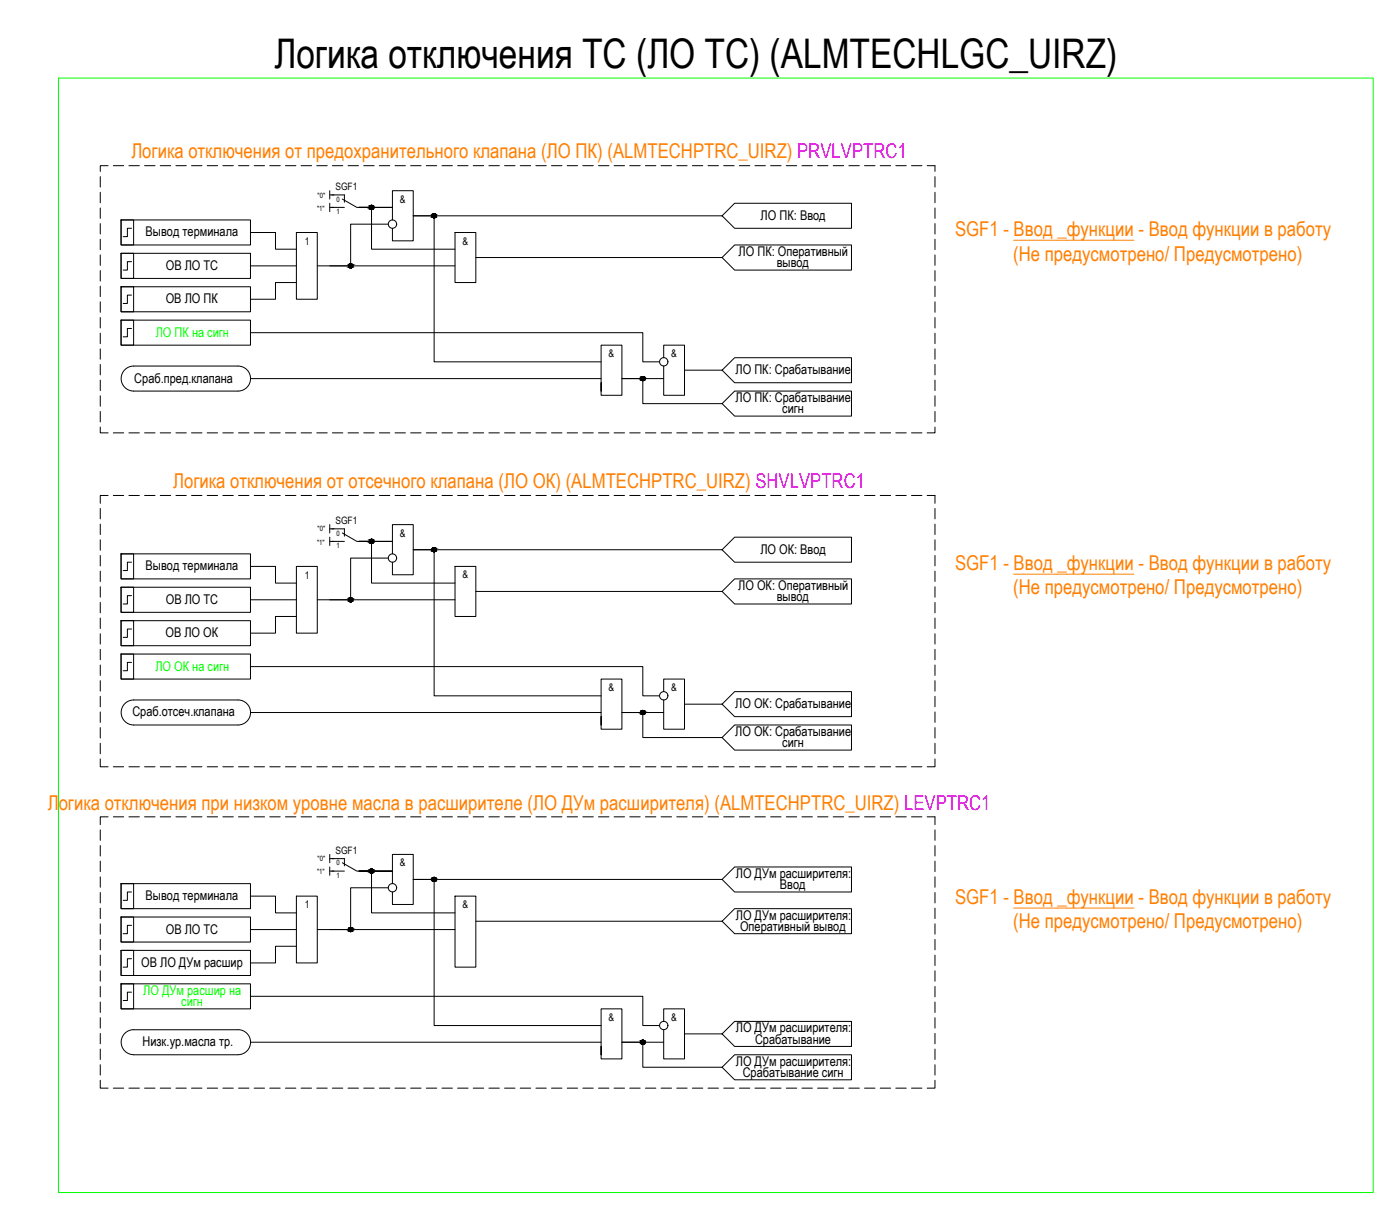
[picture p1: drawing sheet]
<svg xmlns="http://www.w3.org/2000/svg" width="703mm" height="613mm" viewBox="0 0 703 613" stroke-linecap="round" stroke-linejoin="round" font-family="sans-serif">
<!-- layer: 0 -->
<g fill="none" stroke="#000" stroke-width=".5">
<path d="M50 89v5M50 97v5M54 83h-4v3M57 83h5M65 83h5M73 83h5M81 83h5M88 83h6M96 83h5M104 83h5M112 83h5M120 83h5"/>
<path d="M128 83h5M136 83h5M143 83h6M151 83h6M159 83h5M166 96v4M166 98h2M167 83h5M175 83h5M183 83h5M191 83h5M199 83h5"/>
<path d="M206 83h6M214 83h5M222 83h5M230 83h5M238 83h5M246 83h5M254 83h5M261 83h6M269 83h5M277 83h5M285 83h5M293 83h5"/>
<path d="M301 83h5M309 83h5M316 83h6M324 83h6M332 83h5M340 83h5M348 83h5M356 83h5M364 83h5M372 83h5M379 83h6M387 83h5"/>
<path d="M395 83h5M403 83h5M411 83h5M419 83h5M427 83h5M434 83h6M442 83h6M450 83h5M458 83h5M466 83h4v3M470 89v5M470 97v5"/>
<path d="M50 104v6M50 112v6M61 111h6v12h-6zM61 111h65v12h-65zM66 115h-2v4h-2M126 117h12v8h11M149 117h10v33h-10zM166 102v4M166 104h2M180 104h7v21h42M195 113h-19v21h-10M197 111v-15h11v25h-11v-6"/>
<path d="M197 104h-17h17M229 117h10v25h-10zM363 108h-155h10v74h84M363 108l6-6h59v13h-59zM470 104v6M470 112v6M50 120v5M50 128v5M50 136v5M61 127h6v13h-6zM61 127h65v13h-65zM66 131h-2v5h-2"/>
<path d="M126 134h23M159 134h70M239 129h124M363 129l6-6h59v13h-59zM470 120v5M470 128v5M470 136v5M50 144v5M50 152v5M50 160v5M61 144h6v13h-6zM61 144h65v13h-65z"/>
<path d="M66 148h-2v4h-2M149 142h-11v8h-12M470 144v5M470 152v5M470 160v5M50 167v6M50 175v5M61 161h6v12h-6zM61 161h65v12h-65zM66 165h-2v4h-2M126 167h197v15h8M334 180v-7h10v26h-10v-15"/>
<path d="M470 167v6M470 175v5M50 183v5M50 191v5M50 199v5M63 186l2-2h2h53a6 6 0 0 1 6 6 6 6 0 0 1-6 6h-53a6 6 0 0 1-6-3 6 6 0 0 1 2-7zM126 190h176M302 192v7h11v-26h-11v23M334 190h-21h10v13h40M344 186h19M363 186l6-6h59v12h-59zM470 183v5"/>
<path d="M470 191v5M470 199v5M50 215v2h4M50 207v5M57 217h5M65 217h5M73 217h5M81 217h5M88 217h6M96 217h5M104 217h5M112 217h5"/>
<path d="M120 217h5M128 217h5M136 217h5M143 217h6M151 217h6M159 217h5M167 217h5M175 217h5M183 217h5M191 217h5M199 217h5M206 217h6"/>
<path d="M214 217h5M222 217h5M230 217h5M238 217h5M246 217h5M254 217h5M261 217h6M269 217h5M277 217h5M285 217h5M293 217h5M301 217h5"/>
<path d="M309 217h5M316 217h6M324 217h6M332 217h5M340 217h5M348 217h5M356 217h5M363 203l6-7h59v13h-59zM364 217h5M372 217h5M379 217h6M387 217h5"/>
<path d="M395 217h5M403 217h5M411 217h5M419 217h5M427 217h5M434 217h6M442 217h6M450 217h5M458 217h5M470 215v2h-4M470 207v5M50 255v6"/>
<path d="M54 249h-4v4M57 249h5M65 249h5M73 249h5M81 249h5M88 249h6M96 249h5M104 249h5M112 249h5M120 249h5M128 249h5M136 249h5"/>
<path d="M143 249h6M151 249h6M159 249h5M167 249h5M175 249h5M183 249h5M191 249h5M199 249h5M206 249h6M214 249h5M222 249h5M230 249h5"/>
<path d="M238 249h5M246 249h5M254 249h5M261 249h6M269 249h5M277 249h5M285 249h5M293 249h5M301 249h5M309 249h5M316 249h6M324 249h6"/>
<path d="M332 249h5M340 249h5M348 249h5M356 249h5M364 249h5M372 249h5M379 249h6M387 249h5M395 249h5M403 249h5M411 249h5M419 249h5"/>
<path d="M427 249h5M434 249h6M442 249h6M450 249h5M458 249h5M466 249h4v4M470 255v6M50 263v6M50 271v5M50 279v5M61 278h6v13h-6zM61 278h65v13h-65z"/>
<path d="M166 264v4M166 270v4M166 266h2M166 272h2M180 272h7v21h42M197 278v-14h11v25h-11v-7M197 272h-17h17M363 276h-155h10v74h84M363 276l6-6h59v12h-59zM470 263v6M470 271v5M470 279v5"/>
<path d="M50 287v5M50 295v5M61 295h6v13h-6zM61 295h65v13h-65zM66 299h-2v4h-2M66 282h-2v5h-2M126 285h12v8h11M149 285h10v33h-10zM195 280h-19v21h-10M229 285h10v25h-10zM239 297h124M363 297l6-6h59v12h-59z"/>
<path d="M470 287v5M470 295v5M50 303v5M50 311v5M50 318v6M61 312h6v12h-6zM61 312h65v12h-65zM66 316h-2v4h-2M126 301h23M149 310h-11v8h-12M159 301h70M470 303v5"/>
<path d="M470 311v5M470 318v6M50 326v5M50 334v5M61 329h6v12h-6zM61 329h65v12h-65zM66 333h-2v4h-2M126 335h197v15h8M470 326v5M470 334v5M50 342v5M50 350v5"/>
<path d="M50 358v5M63 354l2-2h2h53a6 6 0 0 1 6 6 6 6 0 0 1-6 6h-53a6 6 0 0 1-6-4 6 6 0 0 1 2-6zM126 358h176M334 347v-6h10v25h-10v-14M334 358h-21h10v13h40M344 354h19M363 354l6-7h59v13h-59zM470 342v5M470 350v5M470 358v5M50 366v5M50 373v6"/>
<path d="M302 360v6h11v-25h-11v23M363 371l6-7h59v13h-59zM470 366v5M470 373v6M50 381v4h4M57 385h5M65 385h5M73 385h5M81 385h5M88 385h6M96 385h5M104 385h5"/>
<path d="M112 385h5M120 385h5M128 385h5M136 385h5M143 385h6M151 385h6M159 385h5M167 385h5M175 385h5M183 385h5M191 385h5M199 385h5"/>
<path d="M206 385h6M214 385h5M222 385h5M230 385h5M238 385h5M246 385h5M254 385h5M261 385h6M269 385h5M277 385h5M285 385h5M293 385h5"/>
<path d="M301 385h5M309 385h5M316 385h6M324 385h6M332 385h5M340 385h5M348 385h5M356 385h5M364 385h5M372 385h5M379 385h6M387 385h5"/>
<path d="M395 385h5M403 385h5M411 385h5M419 385h5M427 385h5M434 385h6M442 385h6M450 385h5M458 385h5M470 381v4h-4M50 417v5M54 410h-4v4"/>
<path d="M57 410h5M65 410h5M73 410h5M81 410h5M88 410h6M96 410h5M104 410h5M112 410h5M120 410h5M128 410h5M136 410h5M143 410h6"/>
<path d="M151 410h6M159 410h5M167 410h5M175 410h5M183 410h5M191 410h5M199 410h5M206 410h6M214 410h5M222 410h5M230 410h5M238 410h5"/>
<path d="M246 410h5M254 410h5M261 410h6M269 410h5M277 410h5M285 410h5M293 410h5M301 410h5M309 410h5M316 410h6M324 410h6M332 410h5"/>
<path d="M340 410h5M348 410h5M356 410h5M364 410h5M372 410h5M379 410h6M387 410h5M395 410h5M403 410h5M411 410h5M419 410h5M427 410h5"/>
<path d="M434 410h6M442 410h6M450 410h5M458 410h5M466 410h4v4M470 417v5M50 425v5M50 433v5M166 429v4M166 436v4M166 431h2M166 438h2"/>
<path d="M180 438h7v21h42M197 438h-17h17M470 425v5M470 433v5M50 441v5M50 448v6M50 456v6M61 444h6v13h-6zM61 444h65v13h-65zM66 448h-2v4h-2M126 450h12v9h11M149 450h10v34h-10z"/>
<path d="M195 446h-19v21h-10M197 444v-15h11v25h-11v-6M229 450h10v36h-10zM363 442h-155h10v73h84M363 442l6-6h59v12h-59zM470 441v5M470 448v6M470 456v6M50 464v5M50 472v5M50 480v5M61 477h6v13h-6z"/>
<path d="M61 477h65v13h-65zM61 461h6v12h-6zM61 461h65v12h-65zM66 465h-2v4h-2M126 467h23M149 475h-11v9h-12M159 467h70M239 463h124M363 463l6-6h59v12h-59zM470 464v5M470 472v5M470 480v5"/>
<path d="M50 488v5M50 496v5M61 494h6v13h-6zM61 494h65v13h-65zM66 498h-2v5h-2M66 482h-2v4h-2M470 488v5M470 496v5M50 503v6M50 511v6M50 519v5M63 519l2-1 2-1h53a6 6 0 0 1 6 7 6 6 0 0 1-6 6h-53a6 6 0 0 1-6-4 6 6 0 0 1 2-7z"/>
<path d="M126 501h197v14h8M334 513v-6h10v25h-10v-15M344 519h19M363 519l6-6h59v13h-59zM470 503v6M470 511v6M470 519v5M50 527v5M50 535v5M126 524h176M302 526v6h11v-25h-11v23M334 524h-21h10v12h40"/>
<path d="M363 536l6-6h59v13h-59zM470 527v5M470 535v5M50 543v4h4M57 547h5M65 547h5M73 547h5M81 547h5M88 547h6M96 547h5M104 547h5M112 547h5"/>
<path d="M120 547h5M128 547h5M136 547h5M143 547h6M151 547h6M159 547h5M167 547h5M175 547h5M183 547h5M191 547h5M199 547h5M206 547h6"/>
<path d="M214 547h5M222 547h5M230 547h5M238 547h5M246 547h5M254 547h5M261 547h6M269 547h5M277 547h5M285 547h5M293 547h5M301 547h5"/>
<path d="M309 547h5M316 547h6M324 547h6M332 547h5M340 547h5M348 547h5M356 547h5M364 547h5M372 547h5M379 547h6M387 547h5M395 547h5"/>
<path d="M403 547h5M411 547h5M419 547h5M427 547h5M434 547h6M442 547h6M450 547h5M458 547h5M470 543v4h-4"/>
<circle cx="187" cy="104" r="1"/>
<circle cx="197" cy="113" r="2.1"/>
<circle cx="218" cy="108" r="1"/>
<circle cx="176" cy="134" r="1"/>
<circle cx="323" cy="190" r="1"/>
<circle cx="334" cy="182" r="2.1"/>
<circle cx="187" cy="272" r="1"/>
<circle cx="218" cy="276" r="1"/>
<circle cx="197" cy="280" r="2.1"/>
<circle cx="176" cy="301" r="1"/>
<circle cx="323" cy="358" r="1"/>
<circle cx="334" cy="350" r="2.1"/>
<circle cx="187" cy="438" r="1"/>
<circle cx="197" cy="446" r="2.1"/>
<circle cx="218" cy="442" r="1"/>
<circle cx="176" cy="467" r="1"/>
<circle cx="334" cy="515" r="2.1"/>
<circle cx="323" cy="524" r="1"/>
</g>
<g fill="#000" stroke="#000" stroke-width=".5">
<path d="M186 105h1zM186 103h1zM218 109h1zM176 135h1zM323 191h1zM186 273h1zM186 271h1zM218 277h1zM176 302h1zM323 359h1zM186 439h1zM186 437h1z"/>
<path d="M218 443h1zM176 468h1zM323 525h1z"/>
<path d="M186 103h1zM186 103h1z"/>
<path d="M186 103h1zM186 103h1z"/>
<path d="M186 105h1zM186 105h1z"/>
<path d="M186 103h1zM186 103h1z"/>
<path d="M186 105h1zM186 105h1z"/>
<path d="M186 103h1zM186 103h1z"/>
<path d="M186 105h1zM186 105h1z"/>
<path d="M186 103h1zM186 103h1z"/>
<path d="M186 105h1zM186 105h1z"/>
<path d="M186 103h1zM186 103h1z"/>
<path d="M186 105h1zM186 105h1z"/>
<path d="M186 103l1 1zM186 103l1 1z"/>
<path d="M186 105h1zM186 105h1z"/>
<path d="M186 104h2zM186 104h2z"/>
<path d="M186 105h1zM186 105h1z"/>
<path d="M186 104h2zM186 104h2z"/>
<path d="M186 105h2zM186 105h1z"/>
<path d="M186 104h2zM186 104h2z"/>
<path d="M186 105h2zM186 105h2z"/>
<path d="M186 104h2zM186 104h2z"/>
<path d="M186 105h2zM186 105h2z"/>
<path d="M186 104h2zM186 104h2z"/>
<path d="M186 104h2zM186 104h2z"/>
<path d="M186 104h2zM186 104h2z"/>
<path d="M186 104h2zM186 104h2z"/>
<path d="M186 104h2zM186 104h2z"/>
<path d="M186 104h2zM186 104l2 1z"/>
<path d="M186 104h2zM186 104h2z"/>
<path d="M218 107h1zM218 107h1z"/>
<path d="M218 107l1 1zM218 108h1z"/>
<path d="M218 108h1zM218 108h1z"/>
<path d="M218 109h1zM218 109h1z"/>
<path d="M218 108h1zM218 108h1z"/>
<path d="M218 109h1zM218 109h1z"/>
<path d="M217 108h2zM217 108h2z"/>
<path d="M217 109h2zM217 109h2z"/>
<path d="M217 108h2zM217 108h2z"/>
<path d="M217 109h2zM217 109h2z"/>
<path d="M217 108h2zM217 108h2z"/>
<path d="M217 109h2zM217 109h2z"/>
<path d="M217 108h2zM217 108h2z"/>
<path d="M217 109h2zM217 109h2z"/>
<path d="M217 108h2zM217 108h2z"/>
<path d="M217 109h2zM217 109h2z"/>
<path d="M217 108h2zM217 108h2z"/>
<path d="M217 109h2zM217 109h2z"/>
<path d="M217 108h2zM217 108h2z"/>
<path d="M217 108h2zM217 108h2z"/>
<path d="M217 109h2zM217 109h2z"/>
<path d="M217 109h2zM217 109h2z"/>
<path d="M217 108h2zM217 108h2z"/>
<path d="M217 108l2 1zM217 108l2 1z"/>
<path d="M217 109h2zM217 109h2z"/>
<path d="M176 133h1zM176 133h1z"/>
<path d="M176 133h1zM176 133h1z"/>
<path d="M176 133h1zM176 133h1z"/>
<path d="M176 135h1zM176 135h1z"/>
<path d="M176 133h1zM176 133h1z"/>
<path d="M176 134h1zM176 134l1 1z"/>
<path d="M176 133h1zM176 133h1z"/>
<path d="M176 134h1zM176 134h1z"/>
<path d="M176 133h1zM176 133h1z"/>
<path d="M176 134h1zM176 134h1z"/>
<path d="M175 133h2zM175 133h2z"/>
<path d="M175 134h2zM175 134h2z"/>
<path d="M175 133h2zM175 133h2z"/>
<path d="M175 134h2zM175 134h2z"/>
<path d="M175 133h2zM175 133h2z"/>
<path d="M175 134h2zM175 134h2z"/>
<path d="M175 133h2zM175 133h2z"/>
<path d="M175 134h2zM175 134h2z"/>
<path d="M175 133h2zM175 133h2z"/>
<path d="M175 134h2zM175 134h2z"/>
<path d="M175 133h2zM175 133h2z"/>
<path d="M175 134h2zM175 134h2z"/>
<path d="M175 133h2zM175 133h2z"/>
<path d="M175 133l2 1zM175 133l2 1z"/>
<path d="M175 134h2zM175 134h2z"/>
<path d="M175 134h2zM175 134h2z"/>
<path d="M175 134h2zM175 134h2z"/>
<path d="M323 189h1zM323 189h1z"/>
<path d="M323 189h1zM322 189h2z"/>
<path d="M322 189h2zM322 189h2z"/>
<path d="M322 191h2zM322 191h2z"/>
<path d="M322 189h2zM322 189h2z"/>
<path d="M322 191h2zM322 191h2z"/>
<path d="M322 189l2 1zM322 189l2 1z"/>
<path d="M322 191h2zM322 191h2z"/>
<path d="M322 190h2zM322 190h2z"/>
<path d="M322 191h2zM322 191h2z"/>
<path d="M322 190h2zM322 190h2z"/>
<path d="M322 191h2zM322 191h2z"/>
<path d="M322 190h2zM322 190h2z"/>
<path d="M322 191h2zM322 191h2z"/>
<path d="M322 190h2zM322 190h2z"/>
<path d="M322 191h2zM322 191h2z"/>
<path d="M322 190h2zM322 190h2z"/>
<path d="M322 190h2zM322 190h2z"/>
<path d="M322 190l2 1zM322 190l2 1z"/>
<path d="M322 191h2zM322 191h2z"/>
<path d="M322 190h2zM322 190h2z"/>
<path d="M322 190h2zM322 190h2z"/>
<path d="M322 190h2zM322 190h2z"/>
<path d="M186 271h1zM186 271h1z"/>
<path d="M186 271h1zM186 271h1z"/>
<path d="M186 273h1zM186 273h1z"/>
<path d="M186 271h1zM186 271h1z"/>
<path d="M186 273h1zM186 273h1z"/>
<path d="M186 271h1zM186 271h1z"/>
<path d="M186 273h1zM186 273h1z"/>
<path d="M186 271h1zM186 271h1z"/>
<path d="M186 273h1zM186 273h1z"/>
<path d="M186 271h1zM186 271h1z"/>
<path d="M186 273h1zM186 273h1z"/>
<path d="M186 271h1zM186 271h1z"/>
<path d="M186 273h1zM186 273h1z"/>
<path d="M186 271h2zM186 271h2z"/>
<path d="M186 273h1zM186 273h1z"/>
<path d="M186 271l2 1zM186 271l2 1z"/>
<path d="M186 273h2zM186 273h1z"/>
<path d="M186 272h2zM186 272h2z"/>
<path d="M186 272h2zM186 272l2 1z"/>
<path d="M186 272h2zM186 272h2z"/>
<path d="M186 272h2zM186 272h2z"/>
<path d="M186 272h2zM186 272h2z"/>
<path d="M186 272h2zM186 272h2z"/>
<path d="M186 272h2zM186 272h2z"/>
<path d="M186 272h2zM186 272h2z"/>
<path d="M186 272h2zM186 272h2z"/>
<path d="M186 272h2zM186 272h2z"/>
<path d="M186 272h2zM186 272h2z"/>
<path d="M218 275h1zM218 275h1z"/>
<path d="M218 275h1zM218 275h1z"/>
<path d="M218 275h1zM218 275h1z"/>
<path d="M218 277h1zM218 277h1z"/>
<path d="M218 275h1zM218 275h1z"/>
<path d="M218 277h1zM218 277h1z"/>
<path d="M217 275h2zM217 275h2z"/>
<path d="M217 277h2zM217 277h2z"/>
<path d="M217 275l2 1zM217 275l2 1z"/>
<path d="M217 277h2zM217 277h2z"/>
<path d="M217 276h2zM217 276h2z"/>
<path d="M217 277h2zM217 277h2z"/>
<path d="M217 276h2zM217 276h2z"/>
<path d="M217 277h2zM217 277h2z"/>
<path d="M217 276h2zM217 276h2z"/>
<path d="M217 277h2zM217 277h2z"/>
<path d="M217 276h2zM217 276h2z"/>
<path d="M217 277h2zM217 277h2z"/>
<path d="M217 276h2zM217 276h2z"/>
<path d="M217 276h2zM217 276h2z"/>
<path d="M217 276h2zM217 276h2z"/>
<path d="M217 276h2zM217 276l2 1z"/>
<path d="M217 276h2zM217 276h2z"/>
<path d="M217 276h2zM217 276h2z"/>
<path d="M217 276h2zM217 276h2z"/>
<path d="M176 300h1zM176 300h1z"/>
<path d="M176 300h1zM176 300h1z"/>
<path d="M176 300h1zM176 300h1z"/>
<path d="M176 302h1zM176 302h1z"/>
<path d="M176 300l1 1zM176 301h1z"/>
<path d="M176 302h1zM176 302h1z"/>
<path d="M176 301h1zM176 301h1z"/>
<path d="M176 302h1zM176 302h1z"/>
<path d="M176 301h1zM176 301h1z"/>
<path d="M176 302h1zM176 302h1z"/>
<path d="M175 301h2zM175 301h2z"/>
<path d="M175 302h2zM175 302h2z"/>
<path d="M175 301h2zM175 301h2z"/>
<path d="M175 302h2zM175 302h2z"/>
<path d="M175 301h2zM175 301h2z"/>
<path d="M175 302h2zM175 302h2z"/>
<path d="M175 301h2zM175 301h2z"/>
<path d="M175 302h2zM175 302h2z"/>
<path d="M175 301h2zM175 301h2z"/>
<path d="M175 302h2zM175 302h2z"/>
<path d="M175 301h2zM175 301h2z"/>
<path d="M175 302h2zM175 302h2z"/>
<path d="M175 301h2zM175 301h2z"/>
<path d="M175 301h2zM175 301h2z"/>
<path d="M175 301h2zM175 301h2z"/>
<path d="M175 301l2 1zM175 301l2 1z"/>
<path d="M175 302h2zM175 302h2z"/>
<path d="M323 357h1zM323 357h1z"/>
<path d="M323 357h1zM322 357h2z"/>
<path d="M322 357h2zM322 357h2z"/>
<path d="M322 359h2zM322 359h2z"/>
<path d="M322 357h2zM322 357h2z"/>
<path d="M322 359h2zM322 359h2z"/>
<path d="M322 357h2zM322 357h2z"/>
<path d="M322 359h2zM322 359h2z"/>
<path d="M322 357h2zM322 357h2z"/>
<path d="M322 359h2zM322 359h2z"/>
<path d="M322 357h2zM322 357h2z"/>
<path d="M322 359h2zM322 359h2z"/>
<path d="M322 357l2 1zM322 357l2 1z"/>
<path d="M322 358h2zM322 358l2 1z"/>
<path d="M322 358h2zM322 358h2z"/>
<path d="M322 358h2zM322 358h2z"/>
<path d="M322 358h2zM322 358h2z"/>
<path d="M322 358h2zM322 358h2z"/>
<path d="M322 358h2zM322 358h2z"/>
<path d="M322 358h2zM322 358h2z"/>
<path d="M322 358h2zM322 358h2z"/>
<path d="M322 358h2zM322 358h2z"/>
<path d="M322 358h2zM322 358h2z"/>
<path d="M186 437h1zM186 437h1z"/>
<path d="M186 437h1zM186 437h1z"/>
<path d="M186 439h1zM186 439h1z"/>
<path d="M186 437h1zM186 437h1z"/>
<path d="M186 439h1zM186 439h1z"/>
<path d="M186 437h1zM186 437h1z"/>
<path d="M186 439h1zM186 439h1z"/>
<path d="M186 437h1zM186 437h1z"/>
<path d="M186 439h1zM186 439h1z"/>
<path d="M186 437h1zM186 437h1z"/>
<path d="M186 438h1zM186 438l1 1z"/>
<path d="M186 437h1zM186 437h1z"/>
<path d="M186 438h1zM186 438h1z"/>
<path d="M186 437h2zM186 437h2z"/>
<path d="M186 438h1zM186 438h1z"/>
<path d="M186 437h2zM186 437h2z"/>
<path d="M186 438h2zM186 438h1z"/>
<path d="M186 437h2zM186 437h2z"/>
<path d="M186 438h2zM186 438h2z"/>
<path d="M186 437h2zM186 437h2z"/>
<path d="M186 438h2zM186 438h2z"/>
<path d="M186 437h2zM186 437h2z"/>
<path d="M186 437l2 1zM186 437l2 1z"/>
<path d="M186 438h2zM186 438h2z"/>
<path d="M186 438h2zM186 438h2z"/>
<path d="M186 438h2zM186 438h2z"/>
<path d="M186 438h2zM186 438h2z"/>
<path d="M186 438h2zM186 438h2z"/>
<path d="M218 441h1zM218 441h1z"/>
<path d="M218 441h1zM218 441h1z"/>
<path d="M218 441h1zM218 441h1z"/>
<path d="M218 443h1zM218 443h1z"/>
<path d="M218 441h1zM218 441h1z"/>
<path d="M218 443h1zM218 443h1z"/>
<path d="M217 441h2zM217 441h2z"/>
<path d="M217 443h2zM217 443h2z"/>
<path d="M217 441h2zM217 441h2z"/>
<path d="M217 443h2zM217 443h2z"/>
<path d="M217 441h2zM217 441h2z"/>
<path d="M217 443h2zM217 443h2z"/>
<path d="M217 441h2zM217 441h2z"/>
<path d="M217 442h2zM217 442l2 1z"/>
<path d="M217 441h2zM217 441h2z"/>
<path d="M217 442h2zM217 442h2z"/>
<path d="M217 441l2 1zM217 441l2 1z"/>
<path d="M217 442h2zM217 442h2z"/>
<path d="M217 442h2zM217 442h2z"/>
<path d="M217 442h2zM217 442h2z"/>
<path d="M217 442h2zM217 442h2z"/>
<path d="M217 442h2zM217 442h2z"/>
<path d="M217 442h2zM217 442h2z"/>
<path d="M217 442h2zM217 442h2z"/>
<path d="M217 442h2zM217 442h2z"/>
<path d="M176 466h1zM176 466h1z"/>
<path d="M176 466h1zM176 466h1z"/>
<path d="M176 466h1zM176 466h1z"/>
<path d="M176 468h1zM176 468h1z"/>
<path d="M176 466h1zM176 466h1z"/>
<path d="M176 468h1zM176 468h1z"/>
<path d="M176 466h1zM176 466h1z"/>
<path d="M176 468h1zM176 468h1z"/>
<path d="M176 466h1zM176 466h1z"/>
<path d="M176 468h1zM176 468h1z"/>
<path d="M175 466h2zM175 466h2z"/>
<path d="M175 468h2zM175 468h2z"/>
<path d="M175 466h2zM175 466h2z"/>
<path d="M175 468h2zM175 468h2z"/>
<path d="M175 466l2 1zM175 466l2 1z"/>
<path d="M175 468h2zM175 468h2z"/>
<path d="M175 467h2zM175 467h2z"/>
<path d="M175 468h2zM175 468h2z"/>
<path d="M175 467h2zM175 467h2z"/>
<path d="M175 467h2zM175 467l2 1z"/>
<path d="M175 467h2zM175 467h2z"/>
<path d="M175 467h2zM175 467h2z"/>
<path d="M175 467h2zM175 467h2z"/>
<path d="M175 467h2zM175 467h2z"/>
<path d="M175 467h2zM175 467h2z"/>
<path d="M175 467h2zM175 467h2z"/>
<path d="M175 467h2zM175 467h2z"/>
<path d="M323 523h1zM323 523h1z"/>
<path d="M323 523h1zM322 523h2z"/>
<path d="M322 523h2zM322 523h2z"/>
<path d="M322 524h2zM322 524l2 1z"/>
<path d="M322 523h2zM322 523h2z"/>
<path d="M322 524h2zM322 524h2z"/>
<path d="M322 523h2zM322 523h2z"/>
<path d="M322 524h2zM322 524h2z"/>
<path d="M322 523h2zM322 523h2z"/>
<path d="M322 524h2zM322 524h2z"/>
<path d="M322 523h2zM322 523h2z"/>
<path d="M322 524h2zM322 524h2z"/>
<path d="M322 523h2zM322 523h2z"/>
<path d="M322 524h2zM322 524h2z"/>
<path d="M322 523h2zM322 523h2z"/>
<path d="M322 524h2zM322 524h2z"/>
<path d="M322 523h2zM322 523h2z"/>
<path d="M322 523l2 1zM322 523l2 1z"/>
<path d="M322 524h2zM322 524h2z"/>
<path d="M322 524h2zM322 524h2z"/>
<path d="M322 524h2zM322 524h2z"/>
<path d="M322 524h2zM322 524h2z"/>
<path d="M322 524h2zM322 524h2z"/>
</g>
<path d="M29 39h661v560h-661z" fill="none" stroke="#0f0" stroke-width=".5"/>
<path d="M509 121h61M509 288h61M509 456h61" fill="none" stroke="#ff7f00" stroke-width=".5"/>
<path d="M167 98h6v4M167 104h6M172 100l7 4h7M167 266h6v3M167 272h6M172 268l7 4h7M167 431h6v4M167 438h6M172 433l7 5h7" fill="none" stroke="#000" stroke-width=".5"/>
<text font-size="20.5" x="138" y="34">Логика отключения ТС (ЛО ТС) (ALMTECHLGC_UIRZ)</text>
<g font-size="10.3" fill="#ff7f00">
<text x="66" y="80">Логика отключения от предохранительного клапана (ЛО ПК) (ALMTECHPTRC_UIRZ) PRVLVPTRC1</text>
<text x="480" y="119">SGF1 - Ввод _функции - Ввод функции в работу</text>
<text x="509" y="131">(Не предусмотрено/ Предусмотрено)</text>
<text x="87" y="245">Логика отключения от отсечного клапана (ЛО ОК) (ALMTECHPTRC_UIRZ) SHVLVPTRC1</text>
<text x="480" y="286">SGF1 - Ввод _функции - Ввод функции в работу</text>
<text x="509" y="299">(Не предусмотрено/ Предусмотрено)</text>
<text x="24" y="407">Логика отключения при низком уровне масла в расширителе (ЛО ДУм расширителя) (ALMTECHPTRC_UIRZ) LEVPTRC1</text>
<text x="480" y="454">SGF1 - Ввод _функции - Ввод функции в работу</text>
<text x="509" y="466">(Не предусмотрено/ Предусмотрено)</text>
</g>
<g font-size="6.7">
<text x="382" y="110">ЛО ПК: Ввод</text>
<text x="73" y="119">Вывод терминала</text>
<text x="371" y="129">ЛО ПК: Оперативный</text>
<text x="83" y="136">ОВ ЛО ТС</text>
<text x="390" y="134">вывод</text>
<text x="83" y="152">ОВ ЛО ПК</text>
<text x="370" y="188">ЛО ПК: Срабатывание</text>
<text x="67" y="192">Сраб.пред.клапана</text>
<text x="370" y="202">ЛО ПК: Срабатывание</text>
<text x="393" y="208">сигн</text>
<text x="382" y="278">ЛО ОК: Ввод</text>
<text x="73" y="287">Вывод терминала</text>
<text x="371" y="296">ЛО ОК: Оперативный</text>
<text x="83" y="303">ОВ ЛО ТС</text>
<text x="390" y="302">вывод</text>
<text x="83" y="320">ОВ ЛО ОК</text>
<text x="67" y="360">Сраб.отсеч.клапана</text>
<text x="369" y="356">ЛО ОК: Срабатывание</text>
<text x="369" y="370">ЛО ОК: Срабатывание</text>
<text x="393" y="375">сигн</text>
<text x="370" y="441">ЛО ДУм расширителя:</text>
<text x="392" y="447">Ввод</text>
<text x="73" y="452">Вывод терминала</text>
<text x="370" y="462">ЛО ДУм расширителя:</text>
<text x="372" y="468">Оперативный вывод</text>
<text x="83" y="469">ОВ ЛО ТС</text>
<text x="71" y="486">ОВ ЛО ДУм расшир</text>
<text x="370" y="519">ЛО ДУм расширителя:</text>
<text x="72" y="526">Низк.ур.масла тр.</text>
<text x="379" y="524">Срабатывание</text>
<text x="370" y="535">ЛО ДУм расширителя:</text>
<text x="373" y="541">Срабатывание сигн</text>
</g>
<g font-size="6.7" fill="#0f0">
<text x="78" y="169">ЛО ПК на сигн</text>
<text x="78" y="337">ЛО ОК на сигн</text>
<text x="72" y="500">ЛО ДУм расшир на</text>
<text x="91" y="505">сигн</text>
</g>
<g font-size="5.3">
<text x="201" y="102">&amp;</text>
<text x="153" y="123">1</text>
<text x="232" y="123">&amp;</text>
<text x="306" y="180">&amp;</text>
<text x="337" y="180">&amp;</text>
<text x="201" y="270">&amp;</text>
<text x="153" y="291">1</text>
<text x="232" y="291">&amp;</text>
<text x="306" y="347">&amp;</text>
<text x="337" y="347">&amp;</text>
<text x="201" y="435">&amp;</text>
<text x="153" y="456">1</text>
<text x="232" y="456">&amp;</text>
<text x="306" y="513">&amp;</text>
<text x="337" y="513">&amp;</text>
</g>
<g font-size="5.1">
<text x="169" y="96">SGF1</text>
<text x="169" y="263">SGF1</text>
<text x="169" y="429">SGF1</text>
</g>
<g font-size="3.7">
<text x="160" y="99">&quot;0&quot;</text>
<text x="169" y="101">0</text>
<text x="159" y="106">&quot;1&quot;</text>
<text x="169" y="108">1</text>
<text x="160" y="267">&quot;0&quot;</text>
<text x="169" y="269">0</text>
<text x="159" y="274">&quot;1&quot;</text>
<text x="169" y="275">1</text>
<text x="160" y="433">&quot;0&quot;</text>
<text x="169" y="435">0</text>
<text x="159" y="439">&quot;1&quot;</text>
<text x="169" y="441">1</text>
</g>
</svg>
